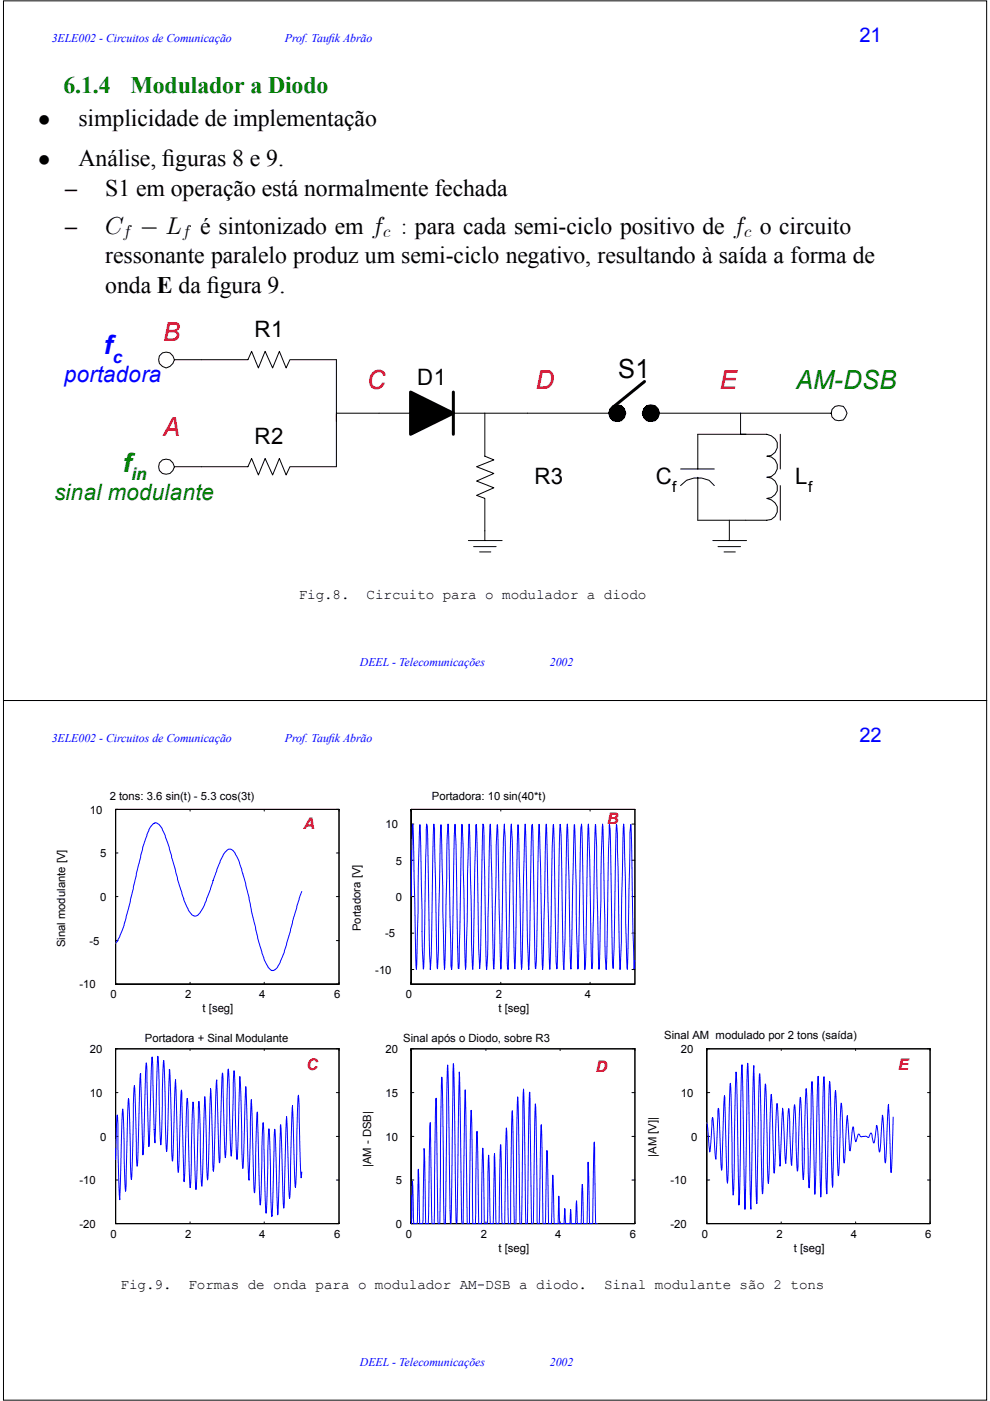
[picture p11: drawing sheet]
<svg xmlns="http://www.w3.org/2000/svg" width="210mm" height="297mm" viewBox="0 0 210 297" stroke-linecap="round" stroke-linejoin="round" font-family="sans-serif">
<g fill="none" stroke="#000" stroke-width=".21">
<path d="M.7 .2h208.5v148.3h-208.5zM37 76.3h15.6l.7-1.8 1.5 3.5 1.4-3.5 1.6 3.5 1.4-3.5 1.5 3.5 .8-1.7h9.8v22.7h-9.8l-.8 1.7-1.5-3.5-1.4 3.5-1.6-3.5-1.4 3.5-1.5-3.5-.7 1.8h-15.6M102.8 87.6v9.1l1.9 .8-3.6 1.5 3.6 1.4-3.6 1.6 3.6 1.4-3.6 1.6 1.7 .7v8.9M129.1 87.6h3.6M129.1 87.7h3.6M129.1 87.5h3.6M129.1 87.5h3.5M129.1 87.8h3.5M129.1 87.4h3.5M129.1 87.3h3.5M129.1 87.9h3.5M129.2 87.3h3.4"/>
<path d="M129.2 88h3.4M129.2 87.2h3.4M129.2 88.1h3.3M129.2 87.1h3.3M129.2 87h3.3M129.2 88.2h3.3M129.3 87h3.2M129.3 88.3h3.2M129.3 86.9h3.1M129.3 86.8h3.1M129.3 88.4h3.1M129.3 86.7h3.1"/>
<path d="M129.3 88.5h3.1M129.3 88.6h3.1M129.4 88.6h3M129.4 86.6h2.9M129.4 88.7h2.9M129.5 86.5h2.7M129.5 88.7h2.7M129.5 88.8h2.7M129.6 86.4h2.5M129.6 88.8h2.5M129.6 88.9h2.5M129.7 86.3h2.3"/>
<path d="M129.7 88.9h2.3M129.8 89h2.2M129.8 86.2h2.1M129.8 89h2.1M129.9 86.1h2M129.9 89.1h2M132.7 87.6h-61.4v1.8M136.2 87.6h40M136.2 87.6h3.6M136.2 87.7h3.6M136.2 87.5h3.6M136.2 87.8h3.6"/>
<path d="M136.2 87.4h3.6M136.3 87.4h3.5M136.3 87.9h3.5M136.3 87.9h3.4M136.3 87.3h3.4M136.3 87.2l3.4 .1M136.3 87.2h3.4M136.4 88.1l3.3 .1M136.4 87.1h3.3M136.4 88.2h3.3M136.4 88.2h3.2M136.4 87h3.2"/>
<path d="M136.4 86.9l3.2 .1M136.4 86.8h3.2M136.4 88.4h3.2M136.5 86.8h3.1M136.5 88.4h3.1M136.5 86.7h3.1M136.5 88.5h3.1M136.5 86.7h3M136.5 88.6h3M136.5 86.6h3M136.6 88.7h2.8M136.6 86.6h2.8"/>
<path d="M136.6 86.5h2.8M136.7 88.8h2.6M136.7 86.5h2.6M136.7 86.4h2.6M136.8 86.4h2.4M136.8 88.9h2.4M136.8 86.3h2.4M136.9 86.3h2.2M136.9 89h2.2M137 86.2h2.1M137 89h2.1M137 86.1h2"/>
<path d="M137 89.1h2M139.6 86.9h-3.2M139.6 88.3l-3.2 .1M139.6 88.3h-3.2M139.7 87.1h-3.3M139.7 88.1h-3.4M139.7 88h-3.4M139.8 87.8h-3.6M144.3 99.4h7.2M147.9 99.4v-7.3h14.7a2.32 2.32 0 0 1 2.3 2.3 2.32 2.32 0 0 1-2.3 2.3 2.23 2.23 0 0 1 2.3 2.3 2.23 2.23 0 0 1-2.3 2.2 2.24 2.24 0 0 1 2.2 2.2 2.24 2.24 0 0 1-2.2 2.3 2.31 2.31 0 0 1 2.3 2.3 2.31 2.31 0 0 1-2.3 2.3h-14.7v-9.1M157 87.6v4.5h1.1M165.4 92.1v7.3"/>
<path d="M176.4 86.8l.6-.6 .8-.2 1 .2 .5 .6 .3 .8-.3 .8-.5 .6-1 .2a1.59 1.59 0 0 1-1.4-2.4zM99.3 114.6h7.2M100.4 115.9h4.8M101.7 117h2.4M144.3 103a5 5 0 0 1 6-1.2l1.2 1.2M151.1 114.6h7.2M152.2 115.9h4.8M153.5 117h2.4M154.6 110.3v4.3M165.4 103v7.3"/>
<circle cx="35.3" cy="76.3" r="1.68"/>
<circle cx="35.3" cy="98.9" r="1.68"/>
<circle cx="130.9" cy="87.6" r="1.82"/>
<circle cx="138" cy="87.6" r="1.82"/>
</g>
<path d="M87.1 83.1l9 4.5-9 4.5z" fill-rule="evenodd" fill="#000" stroke="#000" stroke-width=".64"/>
<path d="M96.1 83.1v9M136.7 80.9l-6.7 5.4" fill="none" stroke="#000" stroke-width=".64"/>
<g fill="#000">
<path d="M129.9 86.1h2zM129.9 89.1h2zM129.9 86.1h1.9zM129.9 89.1h1.9zM129.9 89.1l1.9 .1zM129.9 89.2h1.9zM130 86l1.8 .1zM130 89.2h1.8zM130 86h1.8zM130 86h1.7zM130 89.2h1.7zM130.1 89.2h1.5z"/>
<path d="M130.1 86h1.5zM130.2 89.2l1.3 .1zM130.2 86h1.3zM130.2 89.3h1.2zM130.2 86h1.2zM130.3 89.3h1.1zM130.3 85.9l1 .1zM130.4 89.3h.9zM130.4 85.9h.9zM130.5 89.3h.7zM130.5 85.9h.7zM130.5 89.3h.6z"/>
<path d="M130.5 85.9h.6zM130.6 89.3h.4zM130.6 85.9h.4zM130.7 89.3l.2 .1zM130.7 85.9h.2zM137 86.1h2zM137 89.1h2zM137.1 86.1h1.9zM137.1 89.1h1.9zM137.1 89.1l1.9 .1zM137.1 86.1h1.8zM137.1 89.2h1.8z"/>
<path d="M137.1 86l1.8 .1zM137.1 86h1.8zM137.2 86h1.6zM137.2 89.2h1.6zM137.3 86h1.4zM137.3 89.2l1.4 .1zM137.4 89.3h1.2zM137.4 86h1.2zM137.5 89.3h1zM137.5 85.9l1 .1zM137.5 89.3h.9zM137.5 85.9h.9z"/>
<path d="M137.6 89.3h.7zM137.6 85.9h.7zM137.7 89.3h.6zM137.7 85.9h.5zM137.7 89.3h.5zM137.8 85.9h.3zM137.8 89.3l.3 .1zM137.8 85.9h.2z"/>
</g>
<g fill="#fff">
<path d="M11.2 166.4h187.9v99.8h-187.9z"/>
<path d="M24.5 171.6h47.4v37.1h-47.4z"/>
</g>
<path d="M24.5 171.6h47.4v37.1h-47.4z" fill="none" stroke="#fff" stroke-width=".21"/>
<g fill="none" stroke="#000" stroke-width=".21">
<path d="M40.3 171.6v.4M56 171.6v.4M71.9 171.6v37.1h-47.4M71.9 171.6h-47.4v37.1M71.9 171.6v.4M24.5 199.4h.5M24.5 190.1h.5M24.5 180.9h.5M71.3 199.4h.6M71.3 190.1h.6M71.3 180.9h.6M40.3 208.3v.4"/>
<path d="M56 208.3v.4M71.9 208.3v.4h-47.4"/>
</g>
<path d="M64 189l-1.1 3.2-2.6 9.7-.9 2.1-.8 1.3a.97 .97 0 0 1-1 .5 .97 .97 0 0 1-.7-.7l-.8-1.5-.6-1.6-.9-3.2-2.6-11.6-1.2-4.3-.8-1.6a2.04 2.04 0 0 0-1.1-1.3l-.5 .1-.6 .5-1.1 1.9-3 8.4-.9 2a1.98 1.98 0 0 1-1.7 1.3 4.5 4.5 0 0 1-1.8-2.6l-1.7-5.2-1.7-6.7-1.3-3.4a2.83 2.83 0 0 0-1.5-1.8 1.46 1.46 0 0 0-1.3 1l-1.6 4.3-2.6 11.5-1.3 4.8-1.3 3.3-.5 .6" fill="none" stroke="#00f" stroke-width=".21"/>
<path d="M87.2 171.6h47.4v37.1h-47.4z" fill="#fff"/>
<path d="M87.2 171.6h47.4v37.1h-47.4z" fill="none" stroke="#fff" stroke-width=".21"/>
<g fill="none" stroke="#000" stroke-width=".21">
<path d="M87.2 171.6h47.4v37.1h-47.4zM87.2 174.7h.5M106.2 171.6v.4M125.1 171.6v.4M134 174.7h.6M87.2 197.8h.5M87.2 190.1h.5M87.2 182.4h.5M134 197.8h.6M134 190.1h.6M134 182.4h.6M87.2 208.7h47.4"/>
<path d="M87.2 205.6h.5M106.2 208.3v.4M125.1 208.3v.4M134 205.6h.6"/>
</g>
<path d="M87.2 190.1l.3-15.4 .8 30.8 .3-12.3 .1-9.6 .4-8.8 .4 26.6 .3 4.1 .7-30.8a71.7 71.7 0 0 1 .3 10.2l.4 20.7 .2-3.1 .6-27.8 .1 1.1 .7 29.6 .2-4 .5-26.6 .7 30.7 .6-27.5 .2-3.3 .6 30.2 .2 .7 .7-30.8 .2 3.8 .4 25.1 .1 1.6 .1 .1 .6-30.6 .3 5.1 .5 25.6 .8-30.8 .4 15.9 .1 9.1 .2 5.8 .7-30.6 .1-.1 .5 26.3 .2 4.3 .2-4.7 .5-26 .1 .4 .1 1.9 .6 28.6a85.4 85.4 0 0 0 .3-10.7l.4-20.2 .8 30.8 .7-30.7a53.3 53.3 0 0 1 .3 8.4l.5 22.3 .5-27.3 .2-3.5 .6 27.8 .2 3.1 .7-30.9 .2 3.6 .6 27.1 .6-30.6 .8 30.7 .8-30.8 .4 24.7 .3 6.2 .6-28.7v-1.9l.2-.2 .5 26 .2 4.6 .7-30.6 .7 30.8 .8-30.9 .8 30.8 .5-25.8 .3-4.9 .5 29.2 .2 1.4 .7-30.6a276.5 276.5 0 0 1 .4 19.4l.3 11.4M134.6 203.6l-.1 1.7-.1 .1-.6-30.6-.2 1.8-.6 28.9-.8-30.8-.4 15.7v9.2l-.3 6-.6-28.8-.2-2-.7 30.5-.1-1.5-.5-25.1-.2-3.9-.7 30.8a79.5 79.5 0 0 1-.3-10.5l-.4-20.4-.3 6.7-.1 9.4-.4 14.7-.5-25.9-.3-4.8-.7 30.6-.7-30.7-.6 27.7-.2 3.2-.7-30.9-.2 3.4-.6 27.4-.3-7.9-.3-21.2-.2-1.6-.6 30.7-.8-30.8-.7 30.9" fill="none" stroke="#00f" stroke-width=".21"/>
<path d="M24.5 222.4h47.4v37h-47.4z" fill="#fff"/>
<path d="M24.5 222.4h47.4v37h-47.4z" fill="none" stroke="#fff" stroke-width=".21"/>
<g fill="none" stroke="#000" stroke-width=".21">
<path d="M24.5 231.7h.5M40.3 222.4v.3M56 222.4v.3M71.3 231.7h.6M71.9 222.4v37h-47.4M71.9 222.4h-47.4v37M71.9 222.4v.3M24.5 250.2h.5M24.5 240.9h.5M40.3 259.1v.3M56 259.1v.3M71.3 250.2h.6"/>
<path d="M71.3 240.9h.6M71.9 259.1v.3h-47.4"/>
</g>
<path d="M24.5 245.8l.4-9.4 .3 14.9 .2 3.1 .6-19.3 .6 17.5 .1-.3 .5-19.4 .7 17.2 .6-19.9 .6 17a21.2 21.2 0 0 0 .2-5.2l.3-11.5 .2-2.9 .5 17.3 .6-18.9 .1-.7 .6 17.8 .7-19 .5 18.2 .6-18.4 .3 3.2 .4 15.7 .6-18 .1 .6 .3 15 .2 3.7 .6-17.4 .2 2.8 .3 11.3a21.9 21.9 0 0 0 .2 5.4l.6-17.3 .5 19 .1 .7 .7-17.5 .5 19.5 .7-17.7a21.7 21.7 0 0 1 .2 5.3l.4 13.6 .2-3 .4-15.2 .7 18.6 .6-18.7 .4 15.2 .2 2.8 .6-18.9 .2 2.6 .4 15 .6-19.4 .7 17.5 .6-19.1 .1-.2 .5 17.5 .2-1 .4-18 .2 1.1 .5 16.9 .2-3.7 .3-14.7 .1-.4 .6 18.4 .7-18.1 .5 18.8 .2-2.6 .5-15v.4l.6 19.1M51.5 247.7l.6-17.3 .6 19.5 .1 .3 .5-17.1 .6 19.8 .2-2.7 .4-14.4 .6 19.2 .1 .5 .6-17.5 .6 19.2 .6-17.9 .6 18.6 .7-18.5 .6 18.2 .6-19.1 .5 15.1 .1 2.5h.1l.6-19.3 .6 17.3 .6-19.7 .7 17.4 .6-19.6 .5 17.5 .2-1.2" fill="none" stroke="#00f" stroke-width=".21"/>
<path d="M87.2 222.4h47.4v37h-47.4z" fill="#fff"/>
<path d="M87.2 222.4h47.4v37h-47.4z" fill="none" stroke="#fff" stroke-width=".21"/>
<g fill="none" stroke="#000" stroke-width=".21">
<path d="M87.2 231.7h.5M103 222.4v.3M118.8 222.4v.3M134 231.7h.6M134.6 222.4v37h-47.4M134.6 222.4h-47.4v37M134.6 222.4v.3M87.2 250.2h.5M87.2 240.9h.5M103 259.1v.3M118.8 259.1v.3M134 250.2h.6"/>
<path d="M134 240.9h.6M134.6 259.1v.3h-47.4"/>
</g>
<path d="M87.2 259.4l.2-9 .3 9h.7l.1-.3 .2-11.2 .3 11.5h.6l.3-15.9a182.9 182.9 0 0 1 .4 15.9h.5l.4-21.4 .4 21.4h.5l.2-24.4 .2-2.2 .3 26.1 .1 .5h.4l.4-31 .2 6.9 .2 21.5 .1 2.6h.2l.3-26.9 .2-6.7 .6 33.6h.1l.1-2.5 .4-31.4 .6 33.9h.2l.1-3 .4-29.1 .5 32.1h.3l.4-28.3 .5 28.3h.4l.4-24a255.7 255.7 0 0 1 .3 18.7v5.3h.6l.3-19.5 .4 19.5h.5l.1-.6 .2-15.4 .4 16h.6l.1-.6 .2-13.9 .3 14.5h.7l.3-14.8 .2 14.1 .1 .7h.6l.3-16.7a78.2 78.2 0 0 1 .2 10.1l.2 6.6h.5l.4-20.3 .4 20.3h.5v-5.7a253.9 253.9 0 0 1 .3-18.2l.4 23.9h.4l.3-26.8 .5 26.8h.4l.4-28.5 .5 28.5h.3v-.3l.3-21.8 .2-5.7 .4 27.8h.3l.1-.2 .4-25.2 .4 25.4h.4l.5-20.9 .3 20.9h.5l.1-.7 .3-14.8a166.8 166.8 0 0 1 .3 15.5h.6l.3-10.3 .3 10.3h.8l.2-5.8 .2 5.8h.9l.1-3.2 .2 3.2h.9l.2-3 .1 3h.9l.2-4.8 .2 4.8h.8l.2-8.3 .3 8.3h.8l.2-13 .3 12.5v.5h.7l.3-17.3 .3 17.3h.3" fill="none" stroke="#00f" stroke-width=".21"/>
<path d="M149.8 222.4h47.4v37h-47.4z" fill-rule="evenodd" fill="#fff"/>
<path d="M149.8 222.4h47.4v37h-47.4z" fill="none" stroke="#fff" stroke-width=".21"/>
<g fill="none" stroke="#000" stroke-width=".21">
<path d="M.7 148.5h208.5v148.4h-208.5zM149.8 231.7h.7M165.6 222.4v.3M181.4 222.4v.3M196.6 231.7h.6M197.2 222.4v37h-47.4M197.2 222.4h-47.4v37M197.2 222.4v.3M149.8 250.2h.7M149.8 240.9h.7M165.6 259.1v.3M181.4 259.1v.3"/>
<path d="M196.6 250.2h.6M196.6 240.9h.6M197.2 259.1v.3h-47.4"/>
</g>
<path d="M189.4 236.8l-.4 11.8-.2-.9-.4-13.6-.7 12.5-.4-8.5-.2-1.7-.4 5.9a2.97 2.97 0 0 1-.3 1.9l-.5-5.6-.6 3.7-.6-2.1-.6 1-.5-.3-1.1 .1-.5-.6-.6 1.7-.5-3.2-.7 5.1-.1-.4-.4-7.1-.7 10.1-.4-10.6-.3-2.1-.4 13.2-.1 2.2-.1-.1-.5-18-.7 20.5-.3-11.6a73.8 73.8 0 0 0-.3-10.8l-.6 23.8-.2-3.5-.4-21.3-.7 25.5-.5-25.6-.7 25-.6-23.8-.2 3.2-.4 19.2-.7-21-.6 19.3-.6-17.3v-.2l-.6 15.6-.1-.6-.5-13.4-.6 12.9-.6-11.7-.1-.4-.6 11.7-.7-11.7-.5 12.2-.5-11.3-.2-1.9-.5 14.7-.7-16.7-.6 18.9-.6-21.1-.5 16.4a37.1 37.1 0 0 1-.2 6.9l-.5-25.4-.2 4.4-.4 23.1-.7-29.3-.6 30.5-.7-31-.6 31-.6-30.6-.6 29.7-.4-23.2-.2-5-.5 22.2-.2 3.9-.5-23.7-.7 21.2-.6-18.6-.6 15.8-.6-13.1-.2 .6-.4 10.2-.7-8.9-.6 7.3-.7-6.2" fill="none" stroke="#00f" stroke-width=".21"/>
<text font-size="5.6" fill="#00f" x="22" y="75.1">f</text>
<g font-size="5.6" fill="#f00">
<text x="34.6" y="72.4">B</text>
<text x="77.8" y="82.4">C</text>
<text x="113.6" y="82.4">D</text>
<text x="152.6" y="82.4">E</text>
<text x="34.6" y="92.5">A</text>
</g>
<text font-size="5.6" x="131.1" y="80.2">S1</text>
<g font-size="5.6" fill="#008000">
<text x="168.8" y="82.4">AM-DSB</text>
<text x="26" y="100">f</text>
</g>
<g font-size="5.2">
<text x="8.1" y="26.8">•</text>
<text x="8.1" y="35.3">•</text>
<text x="22.3" y="49.5">C − L</text>
</g>
<g font-size="5" fill="#008000">
<text x="13.5" y="19.8">6.1.4</text>
<text x="27.7" y="19.8">Modulador a Diodo</text>
</g>
<g font-size="5">
<text x="16.6" y="26.8">simplicidade de implementação</text>
<text x="16.6" y="35.3">Análise, fguras 8 e 9.</text>
<text x="34.4" y="35.3">i</text>
<text x="13.8" y="41.6">–</text>
<text x="22.3" y="41.6">S1 em operação está normalmente fechada</text>
<text x="13.8" y="49.5">–</text>
<text x="42.5" y="49.5">é sintonizado em f : para cada semi-ciclo positivo de f o circuito</text>
<text x="22.3" y="55.8">ressonante paralelo produz um semi-ciclo negativo, resultando à saída a forma de</text>
<text x="22.3" y="62">onda E da fgura 9.</text>
<text x="43.8" y="62">i</text>
</g>
<g font-size="4.8">
<text x="54" y="71.5">R1</text>
<text x="88.5" y="81.6">D1</text>
<text x="54" y="94.2">R2</text>
<text x="113.3" y="102.6">R3</text>
<text x="139.1" y="102.6">C</text>
<text x="168.6" y="102.6">L</text>
</g>
<text font-size="4.8" fill="#00f" x="13.6" y="81.1">portadora</text>
<text font-size="4.8" fill="#008000" x="11.5" y="106">sinal modulante</text>
<g font-size="4.3" fill="#00f">
<text x="182.2" y="8.9">21</text>
<text x="182.2" y="157.3">22</text>
</g>
<text font-size="3.7" fill="#00f" x="23.9" y="76.9">c</text>
<text font-size="3.7" fill="#008000" x="27.9" y="101.8">in</text>
<g font-size="3.6">
<text x="26" y="50.3">f</text>
<text x="38.6" y="50.3">f</text>
<text x="81.2" y="50.3">c</text>
<text x="157.8" y="50.3">c</text>
</g>
<g font-size="3.4" fill="#f00">
<text x="64.3" y="175.7">A</text>
<text x="128.7" y="174.7">B</text>
<text x="65" y="226.8">C</text>
<text x="126.4" y="227.3">D</text>
<text x="190.4" y="226.9">E</text>
</g>
<g font-size="3.2">
<text x="142.5" y="104.2">f</text>
<text x="171.3" y="104.2">f</text>
</g>
<g font-size="3">
<text x="63.3" y="127.1">Fig.8.</text>
<text x="77.7" y="127.1">Circuito para o modulador a diodo</text>
<text x="25.6" y="273.3">Fig.9.</text>
<text x="40" y="273.3">Formas de onda para o modulador AM-DSB a diodo.</text>
<text x="128.1" y="273.3">Sinal modulante são 2 tons</text>
</g>
<g font-size="2.5" fill="#00f">
<text x="11" y="8.9">3ELE002 - Circuitos de Comunicação</text>
<text x="60.4" y="8.9">Prof. Taufk Abrão</text>
<text x="69.7" y="8.9">i</text>
<text x="76.3" y="141.3">DEEL - Telecomunicações</text>
<text x="116.6" y="141.3">2002</text>
<text x="11" y="157.3">3ELE002 - Circuitos de Comunicação</text>
<text x="60.4" y="157.3">Prof. Taufk Abrão</text>
<text x="69.7" y="157.3">i</text>
<text x="76.3" y="289.6">DEEL - Telecomunicações</text>
<text x="116.6" y="289.6">2002</text>
</g>
<g font-size="2.4">
<text x="19.1" y="172.5">10</text>
<text x="23.3" y="169.6">2 tons: 3.6 sin(t) - 5.3 cos(3t)</text>
<text x="91.6" y="169.6">Portadora: 10 sin(40*t)</text>
<text x="81.7" y="175.5">10</text>
<text x="21.2" y="181.7">5</text>
<text x="83.9" y="183.3">5</text>
<text x="21.2" y="191">0</text>
<text x="83.9" y="191">0</text>
<text x="76.5" y="197.4" transform="rotate(-90 76.5 197.4)">Portadora [V]</text>
<text x="13.8" y="200.9" transform="rotate(-90 13.8 200.9)">Sinal modulante [V]</text>
<text x="19" y="200.3">-5</text>
<text x="81.6" y="198.7">-5</text>
<text x="16.8" y="209.5">-10</text>
<text x="79.6" y="206.4">-10</text>
<text x="23.5" y="211.7">0</text>
<text x="39.3" y="211.7">2</text>
<text x="43" y="214.6">t [seg]</text>
<text x="55" y="211.7">4</text>
<text x="70.8" y="211.7">6</text>
<text x="86.1" y="211.7">0</text>
<text x="105.1" y="211.7">2</text>
<text x="105.7" y="214.6">t [seg]</text>
<text x="124" y="211.7">4</text>
<text x="30.7" y="221">Portadora + Sinal Modulante</text>
<text x="85.5" y="220.8">Sinal após o Diodo, sobre R3</text>
<text x="140.8" y="220.4">Sinal AM modulado por 2 tons (saída)</text>
<text x="19.1" y="223.3">20</text>
<text x="81.7" y="223.3">20</text>
<text x="144.4" y="223.3">20</text>
<text x="19.1" y="232.5">10</text>
<text x="81.7" y="232.5">15</text>
<text x="144.4" y="232.5">10</text>
<text x="21.2" y="241.8">0</text>
<text x="81.7" y="241.8">10</text>
<text x="139.2" y="245.3" transform="rotate(-90 139.2 245.3)">|AM [V]|</text>
<text x="146.6" y="241.8">0</text>
<text x="16.8" y="251.1">-10</text>
<text x="78.7" y="247.4" transform="rotate(-90 78.7 247.4)">|AM - DSB|</text>
<text x="83.9" y="251.1">5</text>
<text x="142.1" y="251.1">-10</text>
<text x="16.8" y="260.4">-20</text>
<text x="23.5" y="262.5">0</text>
<text x="39.3" y="262.5">2</text>
<text x="55" y="262.5">4</text>
<text x="70.8" y="262.5">6</text>
<text x="83.9" y="260.4">0</text>
<text x="86.1" y="262.5">0</text>
<text x="101.9" y="262.5">2</text>
<text x="117.7" y="262.5">4</text>
<text x="133.6" y="262.5">6</text>
<text x="142.1" y="260.4">-20</text>
<text x="148.8" y="262.5">0</text>
<text x="164.7" y="262.5">2</text>
<text x="180.4" y="262.5">4</text>
<text x="196.2" y="262.5">6</text>
<text x="105.7" y="265.5">t [seg]</text>
<text x="168.3" y="265.5">t [seg]</text>
</g>
</svg>
